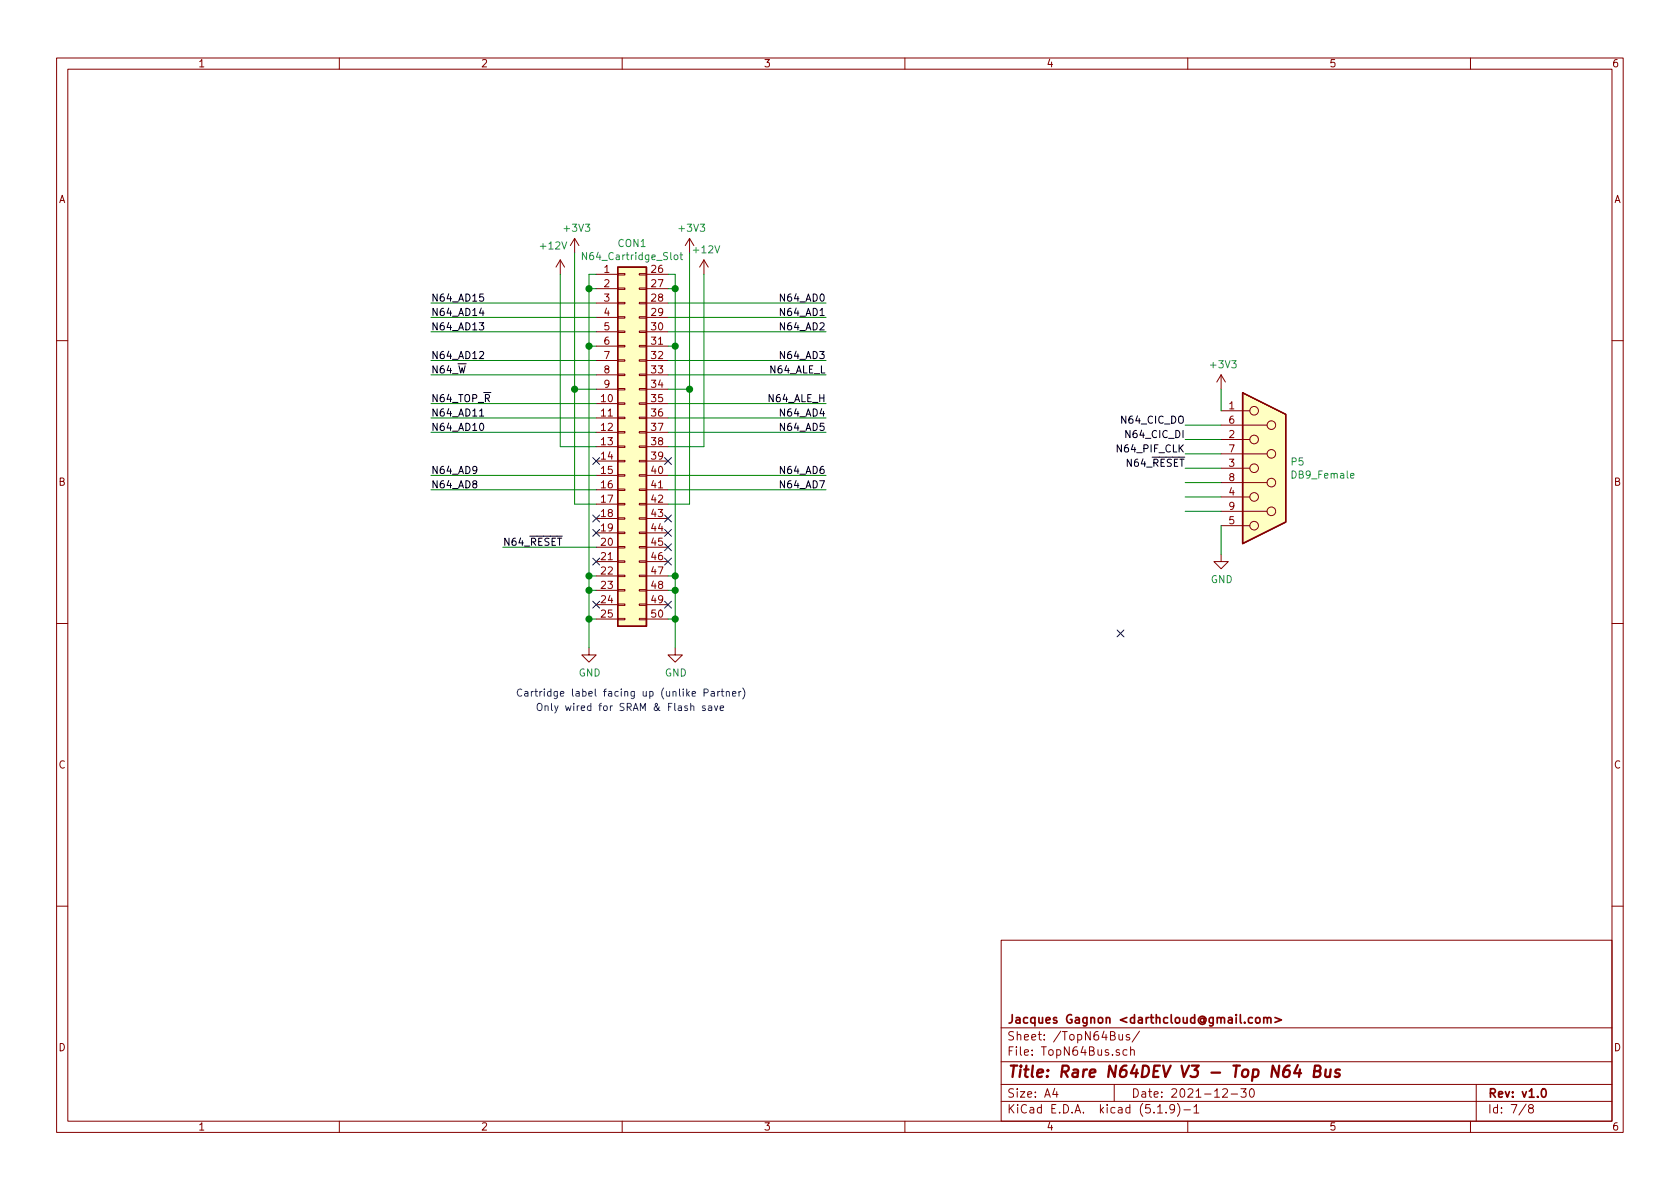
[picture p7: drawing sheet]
<svg xmlns="http://www.w3.org/2000/svg" width="297mm" height="210mm" viewBox="0 0 297 210" stroke-linecap="round" stroke-linejoin="round" font-family="sans-serif">
<g fill="none" stroke="#840000" stroke-width=".18">
<path d="M10 10.3h277v189.9h-277zM12 12.2h273v186.1h-273zM60 10.3v1.9M110 10.3v1.9M160 10.3v1.9M210 10.3v1.9M260 10.3v1.9M99.1 46l-.8 1.2M99.1 46v2.5M99.1 46l.7 1.2M101.6 42.2l-.8 1.2M101.6 42.2v2.5"/>
<path d="M101.6 42.2l.8 1.2M105.4 48.5h3.8M105.4 51h3.8M105.4 53.6h3.8M105.4 56.1h3.8M105.4 58.7h3.8M109.2 58.5h1.3v.3h-1.3zM109.2 56h1.3v.3h-1.3zM109.2 53.5h1.3v.2h-1.3zM109.2 50.9h1.3v.3h-1.3zM109.2 48.4h1.3v.2h-1.3zM113 58.5h1.3v.3h-1.3z"/>
<path d="M113 56h1.3v.3h-1.3zM113 53.5h1.3v.2h-1.3zM113 50.9h1.3v.3h-1.3zM113 48.4h1.3v.2h-1.3zM114.3 48.5h3.8M114.3 51h3.8M114.3 53.6h3.8M114.3 56.1h3.8M114.3 58.7h3.8M121.9 42.2l-.7 1.2M121.9 42.2v2.5M121.9 42.2l.8 1.2"/>
<path d="M124.5 46l-.8 1.2M124.5 46v2.5M124.5 46l.7 1.2M10 60.2h2M105.4 71.4h3.8M105.4 73.9h3.8M105.4 76.4h3.8M105.4 79h3.8M105.4 61.2h3.8M105.4 63.7h3.8M105.4 66.3h3.8M105.4 68.8h3.8"/>
<path d="M109.2 78.9h1.3v.2h-1.3zM109.2 76.3h1.3v.3h-1.3zM109.2 73.8h1.3v.2h-1.3zM109.2 71.2h1.3v.3h-1.3zM109.2 68.7h1.3v.3h-1.3zM109.2 66.2h1.3v.2h-1.3zM109.2 63.6h1.3v.3h-1.3zM109.2 61.1h1.3v.2h-1.3zM113 78.9h1.3v.2h-1.3zM113 76.3h1.3v.3h-1.3zM113 73.8h1.3v.2h-1.3zM113 71.2h1.3v.3h-1.3z"/>
<path d="M113 68.7h1.3v.3h-1.3zM113 66.2h1.3v.2h-1.3zM113 63.6h1.3v.3h-1.3zM113 61.1h1.3v.2h-1.3zM114.3 71.4h3.8M114.3 73.9h3.8M114.3 76.4h3.8M114.3 79h3.8M114.3 61.2h3.8M114.3 63.7h3.8M114.3 66.3h3.8M114.3 68.8h3.8"/>
<path d="M215.9 66.3l-.8 1.3M215.9 66.3v2.5M215.9 66.3l.8 1.3M215.9 77.7h5.1M215.9 75.2h8.1M215.9 72.6h5.1M285 60.2h2M105.4 81.5h3.8M105.4 84.1h3.8M105.4 86.6h3.8M105.4 89.1h3.8M105.4 91.7h3.8"/>
<path d="M105.4 94.2h3.8M105.4 96.8h3.8M105.4 99.3h3.8M109.2 99.2h1.3v.2h-1.3zM109.2 96.6h1.3v.3h-1.3zM109.2 94.1h1.3v.3h-1.3zM109.2 91.6h1.3v.2h-1.3zM109.2 89h1.3v.3h-1.3zM109.2 86.5h1.3v.2h-1.3zM109.2 83.9h1.3v.3h-1.3zM109.2 81.4h1.3v.3h-1.3zM113 99.2h1.3v.2h-1.3z"/>
<path d="M113 96.6h1.3v.3h-1.3zM113 94.1h1.3v.3h-1.3zM113 91.6h1.3v.2h-1.3zM113 89h1.3v.3h-1.3zM113 86.5h1.3v.2h-1.3zM113 83.9h1.3v.3h-1.3zM113 81.4h1.3v.3h-1.3zM114.3 81.5h3.8M114.3 84.1h3.8M114.3 86.6h3.8M114.3 89.1h3.8M114.3 91.7h3.8"/>
<path d="M114.3 94.2h3.8M114.3 96.8h3.8M114.3 99.3h3.8M215.9 98v1.3h1.3l-1.3 1.3-1.3-1.3h1.3M215.9 93h5.1M215.9 90.4h8.1M215.9 87.9h5.1M215.9 85.3h8.1M215.9 82.8h5.1M215.9 80.3h8.1M10 110.3h2M104.1 114.5v1.3h1.3l-1.3 1.3-1.2-1.3h1.2"/>
<path d="M105.4 101.8h3.8M105.4 104.4h3.8M105.4 106.9h3.8M105.4 109.5h3.8M109.2 109.3h1.3v.3h-1.3zM109.2 106.8h1.3v.3h-1.3zM109.2 104.3h1.3v.2h-1.3zM109.2 101.7h1.3v.3h-1.3zM113 109.3h1.3v.3h-1.3zM113 106.8h1.3v.3h-1.3zM113 104.3h1.3v.2h-1.3zM113 101.7h1.3v.3h-1.3z"/>
<path d="M114.3 101.8h3.8M114.3 104.4h3.8M114.3 106.9h3.8M114.3 109.5h3.8M119.4 114.5v1.3h1.2l-1.2 1.3-1.3-1.3h1.3M285 110.3h2M10 160.2h2M177 166.3h108v32h-108zM285 160.2h2M60 198.3v1.9M110 198.3v1.9M160 198.3v1.9"/>
<path d="M177 194.8h108M177 191.8h108M177 187.8h108M177 181.8h108M186.5 192.5l-.4 1h1M186.8 193v1M197 191.8v3M197.8 182.9l.1 .9 .4 .1 .2-.1M198.5 182.9v1M199.3 185.7l-.5-.1-.2 .3 .1 .6h.6M199.7 183a.37 .37 0 0 0-.6 .1l.1 .3 .5 .1 .1 .1-.3 .3-.4-.1M199.9 185.7h.1a.37 .37 0 0 1 .6 .1v.8"/>
<path d="M199.9 185.1v1.5M201.5 182.3l-1.3 2M204.7 196.8h.8M206.2 196.7v.1M207.7 196l-.1 .1a.48 .48 0 0 1-.6 .1l-.2-.2 .2-.6a.48 .48 0 0 1 .6 .1 1.27 1.27 0 0 1-.2 1.2l-.4 .1M208.2 195.1a1.71 1.71 0 0 1 0 2.3M209.3 196.3h1.2M210 198.3v1.9M211.1 195.8l.4-.5v1.5M211.1 196.8h.9M216.2 192.7l.2-.2h.4l.2 .5-.9 1h.9M217.7 193.5h1.1"/>
<path d="M219.4 192.5h.9l-.5 .6 .5 .1v.7l-.3 .1-.6-.1M221.1 192.6l.2-.1a.8 .8 0 0 1 .5 .8 .8 .8 0 0 1-.5 .7 1 1 0 0 1-.2-1.4zM260 198.3v1.9M261 191.8v6.5M269.8 195.2l-1.2 2M270.6 196l-.3-.2v-.2l.3-.3h.2l.3 .3-.1 .2-.6 .2a.48 .48 0 0 0-.1 .7l.3 .1 .4-.1a.48 .48 0 0 0-.2-.7"/>
<circle cx="221.7" cy="72.6" r=".76"/>
<circle cx="221.7" cy="77.7" r=".76"/>
<circle cx="224.8" cy="75.2" r=".76"/>
<circle cx="221.7" cy="82.8" r=".76"/>
<circle cx="221.7" cy="93" r=".76"/>
<circle cx="221.7" cy="87.9" r=".76"/>
<circle cx="224.8" cy="80.3" r=".76"/>
<circle cx="224.8" cy="90.4" r=".76"/>
<circle cx="224.8" cy="85.3" r=".76"/>
</g>
<path d="M223.4 179.9v1M225.4 179.9l1.2 .5-1.2 .4M222.1 180.1l.2-.2 .4 .2 .1 .5-.1 .2-.4 .1-.2-.1zM223.4 180.1l.1-.1a.37 .37 0 0 1 .6 .1v.8M224.1 180.1l.2-.2 .3 .1 .1 .9M272.7 192.7l.2-.2a.81 .81 0 0 1 .6 .6 .81 .81 0 0 1-.3 .8l-.2 .1a.79 .79 0 0 1-.3-1.3z" fill="none" stroke="#840000" stroke-width=".3"/>
<path d="M229.5 188.3l-.7 1.5h1.2M229.8 189.1l-.1 1.3M232.4 189.4h.6a.5 .5 0 0 0 .5-.4 .5 .5 0 0 0-.3-.6h-.7l-.2 2h.7a.53 .53 0 0 0 .5-.5 .53 .53 0 0 0-.5-.5M234.4 189.1v1.2a.6 .6 0 0 0 .8 0M235.3 189.1l-.2 1.3M236.9 189.2h-.7l-.1 .3 .2 .3 .5 .1 .1 .3-.1 .1-.2 .1-.6-.1" fill="none" stroke="#840000" stroke-width=".41"/>
<g fill="#ffffc2" stroke="#ffffc2" stroke-width=".18">
<path d="M109.2 47.2h5.1v63.5h-5.1z"/>
<path d="M219.7 69.5l7.6 3.8v19l-7.6 3.8z"/>
</g>
<path d="M109.2 47.2h5.1v63.5h-5.1zM219.7 69.5l7.6 3.8v19l-7.6 3.8z" fill="none" stroke="#840000" stroke-width=".25"/>
<path d="M103.7 44.6v1.3l-.7-1.3v1.3M119.3 45.1h.3l.3 .2-.2 .6h-.3l-.2-.2zM120.2 45.1h.5M120.4 44.6v1.1l.3 .2" fill="none" stroke="#008484" stroke-width=".18"/>
<g fill="none" stroke="#008400" stroke-width=".18">
<path d="M76.2 58.7h29.2M76.2 56.1h29.2M76.2 53.6h29.2M99.1 48.5v30.5h6.3M101.6 44.7v44.4h3.8M104.1 51h1.3M105.4 48.5h-1.3v66M118.1 48.5h1.3v66M118.1 58.7h27.9M118.1 56.1h27.9M118.1 53.6h27.9M118.1 51h1.3"/>
<path d="M121.9 44.7v44.4h-3.8M124.5 48.5v30.5h-6.4M76.2 66.3h29.2M76.2 71.4h29.2M76.2 76.4h29.2M76.2 73.9h29.2M76.2 63.7h29.2M101.6 68.8h3.8M104.1 61.2h1.3M118.1 61.2h1.3M118.1 66.3h27.9M118.1 71.4h27.9"/>
<path d="M118.1 76.4h27.9M118.1 73.9h27.9M118.1 63.7h27.9M118.1 68.8h3.8M209.5 75.2h6.4M209.5 77.7h6.4M215.9 68.8v3.8M76.2 86.6h29.2M76.2 84.1h29.2M88.9 96.8h16.5M118.1 86.6h27.9M118.1 84.1h27.9"/>
<path d="M209.5 82.8h6.4M209.5 85.3h6.4M209.5 87.9h6.4M209.5 90.4h6.4M209.5 80.3h6.4M215.9 93v5M104.1 109.5h1.3M104.1 104.4h1.3M104.1 101.8h1.3M118.1 109.5h1.3M118.1 104.4h1.3M118.1 101.8h1.3"/>
</g>
<path d="M84.7 57.1h.8l-.4 .5 .3 .1 .1 .4-.2 .2-.6-.1M85.1 54.5l-.3 .9h.8M85.4 52h-.5l-.1 .6 .5-.1 .2 .2v.3l-.2 .3-.5-.2M84.8 72.7l.4-.4v1.3M84.8 62.3l.5-.2 .2 .4-.8 .9h.8M84.8 73.6h.7M84.9 75l.2-.2a.67 .67 0 0 1 .4 .7 .67 .67 0 0 1-.4 .6l-.3-.5z" fill="none" stroke="#000" stroke-width=".18"/>
<g fill="none" stroke="#0000c2" stroke-width=".18">
<path d="M92.3 122a.6 .6 0 0 0-.9 .4 .6 .6 0 0 0 .6 .7l.3-.1M92.8 122.3h.5v.8M93.3 122.6h-.4l-.2 .2 .2 .3h.4M94 122.3v.8M94.3 122.3l-.3 .2M94.6 122.3h.4M94.7 121.8v1.1l.3 .2M95 124.6l.3-.2a.45 .45 0 0 1 .5 .4v.4l-.1 .4h-.6a1 1 0 0 1-.1-1zM95.5 122.3v.8M95.8 122.3l-.3 .2M96.2 121.8v.2M96.2 122.3v.8"/>
<path d="M96.4 124.9l.1-.1 .4 .1v.7M96.4 124.8v.8M97.4 122.3h-.4l-.2 .2 .1 .6h.5M97.5 124.4v1.1l.2 .1M98.1 124.8l.3 .8M98.7 124.8l-.5 1.2-.1 .1M127.3 125.2l.6-.1v-.2l-.4-.1-.2 .2 .1 .6h.5M129.5 122.7l.6-.1-.1-.3h-.3l-.2 .1 .1 .7h.4M130.7 122.3v.8M131 122.3l-.3 .2M131.3 121.7a1.4 1.4 0 0 1 0 1.9"/>
</g>
<g fill="#008400" stroke="#008400" stroke-width=".25">
<circle cx="104.1" cy="51" r=".51"/>
<circle cx="104.1" cy="101.8" r=".51"/>
<circle cx="104.1" cy="61.2" r=".51"/>
<circle cx="119.4" cy="51" r=".51"/>
<circle cx="119.4" cy="101.8" r=".51"/>
<circle cx="121.9" cy="68.8" r=".51"/>
<circle cx="101.6" cy="68.8" r=".51"/>
<circle cx="104.1" cy="109.5" r=".51"/>
<circle cx="104.1" cy="104.4" r=".51"/>
<circle cx="119.4" cy="109.5" r=".51"/>
<circle cx="119.4" cy="104.4" r=".51"/>
<circle cx="119.4" cy="61.2" r=".51"/>
</g>
<g fill="none" stroke="#000084" stroke-width=".18">
<path d="M104.8 93.6l1.2 1.2M104.8 80.9l1.2 1.2M104.8 98.7l1.2 1.2M104.8 91.1l1.2 1.2M106 93.6l-1.2 1.2M106 80.9l-1.2 1.2M106 98.7l-1.2 1.2M106 91.1l-1.2 1.2M117.5 98.7l1.2 1.2M117.5 96.2l1.2 1.2M117.5 80.9l1.2 1.2M117.5 93.6l1.2 1.2"/>
<path d="M117.5 91.1l1.2 1.2M118.7 98.7l-1.2 1.2M118.7 96.2l-1.2 1.2M118.7 80.9l-1.2 1.2M118.7 93.6l-1.2 1.2M118.7 91.1l-1.2 1.2M104.8 106.3l1.2 1.2M106 106.3l-1.2 1.2M117.5 106.3l1.2 1.2M118.7 106.3l-1.2 1.2M197.5 111.4l1.2 1.2M198.7 111.4l-1.2 1.2"/>
</g>
<text font-size="2.8" fill="#840000" x="178" y="190.5">Title: Rare N64DEV V3 - Top N64 Bus</text>
<g font-size="2.1" fill="#840000">
<text x="178" y="184">Sheet: /TopN64Bus/</text>
<text x="178" y="181">Jacques Gagnon &lt;darthcloud@gmail.com&gt;</text>
<text x="178" y="186.7">File: TopN64Bus.sch</text>
<text x="178" y="196.9">KiCad E.D.A. kicad (5.1.9)-1</text>
<text x="178" y="194.1">Size: A4</text>
<text x="200" y="194.1">Date: 2021-12-30</text>
<text x="263" y="194.1">Rev: v1.0</text>
<text x="263" y="196.9">Id: 7/8</text>
</g>
<g font-size="1.8" fill="#840000">
<text x="35" y="11.9">1</text>
<text x="85" y="11.9">2</text>
<text x="135" y="11.9">3</text>
<text x="185" y="11.9">4</text>
<text x="235" y="11.9">5</text>
<text x="285" y="11.9">6</text>
<text x="10.4" y="35.9">A</text>
<text x="285.4" y="35.9">A</text>
<text x="106.8" y="48.3">1</text>
<text x="106.8" y="50.8">2</text>
<text x="106.8" y="53.3">3</text>
<text x="115.2" y="48.3">26</text>
<text x="115.2" y="50.8">27</text>
<text x="115.2" y="53.3">28</text>
<text x="106.8" y="55.9">4</text>
<text x="106.8" y="58.4">5</text>
<text x="115.2" y="55.9">29</text>
<text x="115.2" y="58.4">30</text>
<text x="106.8" y="61">6</text>
<text x="106.8" y="63.5">7</text>
<text x="115.2" y="61">31</text>
<text x="115.2" y="63.5">32</text>
<text x="106.3" y="71.1">10</text>
<text x="106.8" y="66">8</text>
<text x="106.8" y="68.6">9</text>
<text x="115.2" y="66">33</text>
<text x="115.2" y="68.6">34</text>
<text x="115.2" y="71.1">35</text>
<text x="106.3" y="73.7">11</text>
<text x="106.3" y="76.2">12</text>
<text x="115.2" y="73.7">36</text>
<text x="115.2" y="76.2">37</text>
<text x="217.3" y="72.4">1</text>
<text x="217.3" y="77.5">2</text>
<text x="217.3" y="74.9">6</text>
<text x="106.3" y="78.7">13</text>
<text x="106.3" y="81.3">14</text>
<text x="106.3" y="83.8">15</text>
<text x="115.2" y="78.7">38</text>
<text x="115.2" y="81.3">39</text>
<text x="115.2" y="83.8">40</text>
<text x="217.3" y="82.5">3</text>
<text x="217.3" y="80">7</text>
<text x="10.4" y="85.9">B</text>
<text x="106.3" y="86.4">16</text>
<text x="106.3" y="88.9">17</text>
<text x="115.2" y="86.4">41</text>
<text x="115.2" y="88.9">42</text>
<text x="217.3" y="87.6">4</text>
<text x="217.3" y="85.1">8</text>
<text x="285.4" y="85.9">B</text>
<text x="106.3" y="91.4">18</text>
<text x="106.3" y="94">19</text>
<text x="115.2" y="91.4">43</text>
<text x="115.2" y="94">44</text>
<text x="217.3" y="92.7">5</text>
<text x="217.3" y="90.2">9</text>
<text x="106.3" y="96.5">20</text>
<text x="106.3" y="99.1">21</text>
<text x="106.3" y="101.6">22</text>
<text x="115.2" y="96.5">45</text>
<text x="115.2" y="99.1">46</text>
<text x="115.2" y="101.6">47</text>
<text x="106.3" y="104.1">23</text>
<text x="106.3" y="106.7">24</text>
<text x="115.2" y="104.1">48</text>
<text x="115.2" y="106.7">49</text>
<text x="106.3" y="109.2">25</text>
<text x="115.2" y="109.2">50</text>
<text x="10.4" y="135.9">C</text>
<text x="285.4" y="135.9">C</text>
<text x="10.4" y="185.9">D</text>
<text x="285.4" y="185.9">D</text>
<text x="35" y="199.9">1</text>
<text x="85" y="199.9">2</text>
<text x="135" y="199.9">3</text>
<text x="185" y="199.9">4</text>
<text x="235" y="199.9">5</text>
<text x="285" y="199.9">6</text>
</g>
<g font-size="1.8" fill="#008484">
<text x="99.9" y="41">+3V3</text>
<text x="120.2" y="41">+3V3</text>
<text x="95.7" y="44.1">+12V</text>
<text x="103.6" y="46">N64_Cartridge_Slot</text>
<text x="109.3" y="43.7">CON1</text>
<text x="122.8" y="44.8">+12V</text>
<text x="214.2" y="65.1">+3V3</text>
<text x="228.3" y="82.3">P5</text>
<text x="228.6" y="84.6">DB9_Female</text>
<text x="214.1" y="103.1">GND</text>
<text x="102.3" y="119.6">GND</text>
<text x="117.6" y="119.6">GND</text>
</g>
<g font-size="1.8">
<text x="76.2" y="53.3">N64_AD15</text>
<text x="138.3" y="53.3">N64_AD0</text>
<text x="76.2" y="55.9">N64_AD14</text>
<text x="76.2" y="58.4">N64_AD13</text>
<text x="138.3" y="58.4">N64_AD2</text>
<text x="138.3" y="55.9">N64_AD1</text>
<text x="76.2" y="63.5">N64_AD12</text>
<text x="138.3" y="63.5">N64_AD3</text>
<text x="76.2" y="71.1">N64_TOP_R</text>
<text x="76.2" y="66">N64_W</text>
<text x="136" y="71.1">N64_ALE_H</text>
<text x="136.2" y="66">N64_ALE_L</text>
<text x="76.2" y="76.2">N64_AD10</text>
<text x="76.2" y="73.7">N64_AD11</text>
<text x="138.3" y="76.2">N64_AD5</text>
<text x="138.3" y="73.7">N64_AD4</text>
<text x="198.6" y="74.9">N64_CIC_DO</text>
<text x="199.5" y="77.5">N64_CIC_DI</text>
<text x="76.2" y="83.8">N64_AD9</text>
<text x="138.3" y="83.8">N64_AD6</text>
<text x="197.9" y="80">N64_PIF_CLK</text>
<text x="199.4" y="82.5">N64_RESET</text>
<text x="76.2" y="86.4">N64_AD8</text>
<text x="138.3" y="86.4">N64_AD7</text>
<text x="88.9" y="96.5">N64_RESET</text>
</g>
<g font-size="1.8" fill="#0000c2">
<text x="97.9" y="123.2">Cartridge label facing up (unlike Partner)</text>
<text x="99.4" y="125.7">Only wired for SRAM &amp; Flash save</text>
</g>
</svg>
